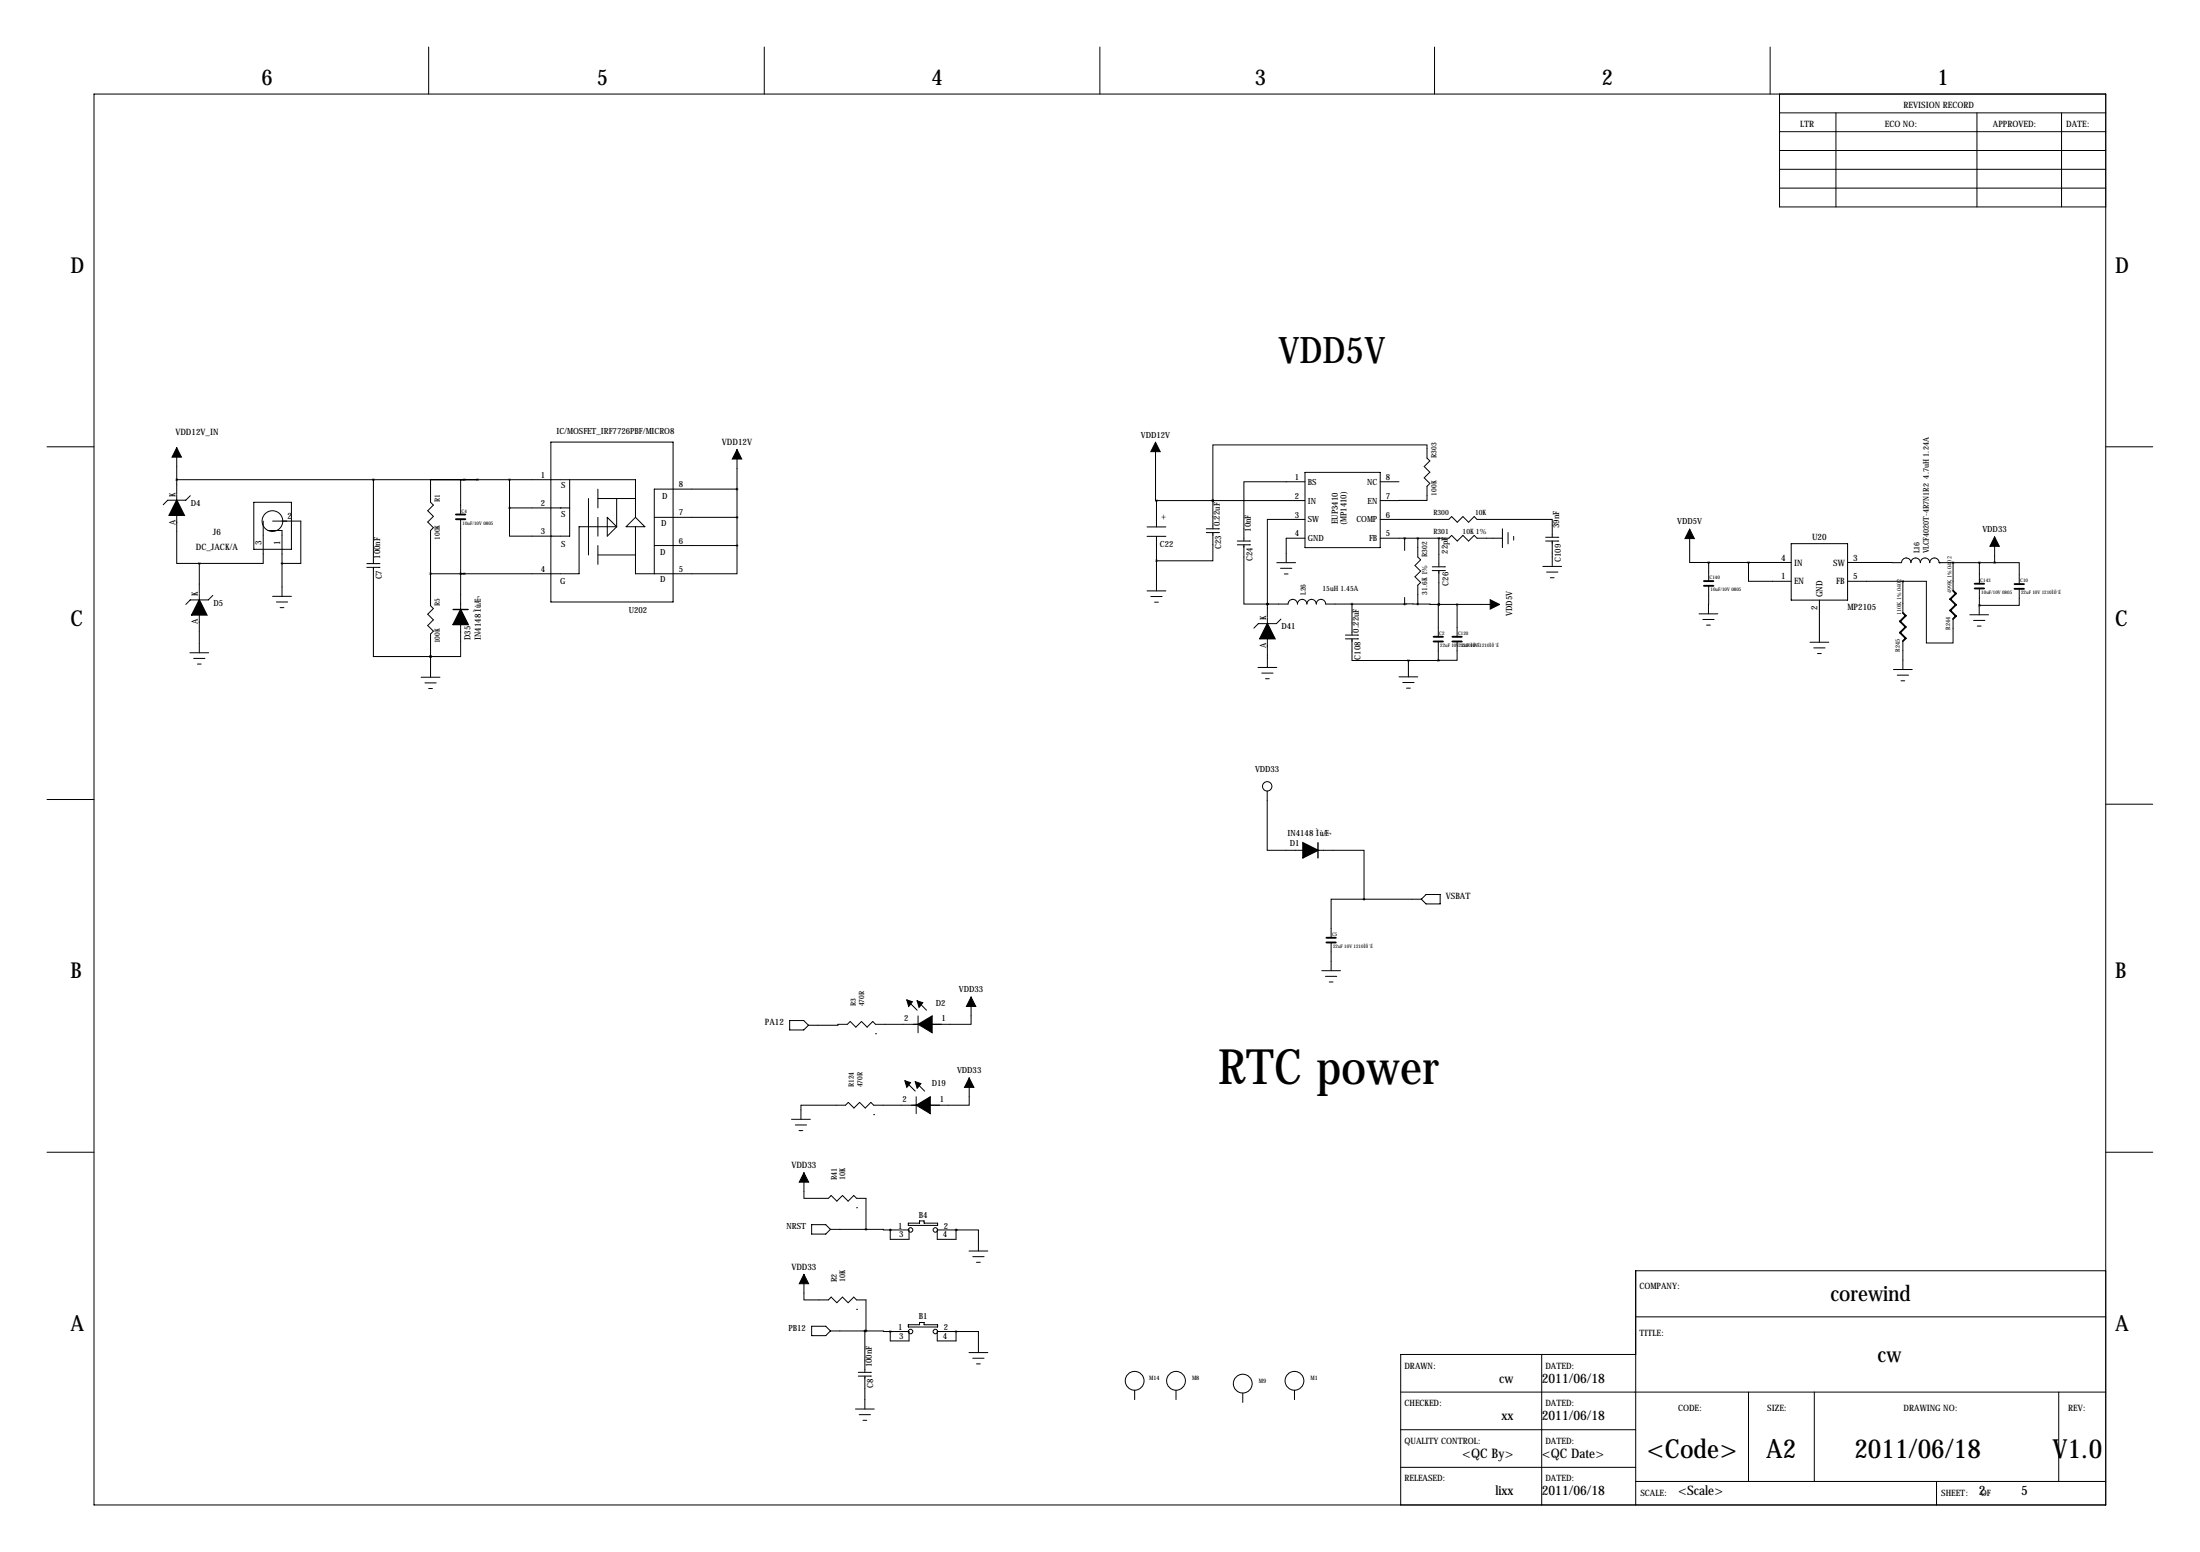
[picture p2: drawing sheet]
<svg xmlns="http://www.w3.org/2000/svg" width="594mm" height="419mm" viewBox="0 0 594 419" stroke-linecap="round" stroke-linejoin="round" font-family="sans-serif">
<g fill="none" stroke="#000" stroke-width=".27">
<path d="M115.8 12.7v12.7M206.5 12.7v12.7M297.2 12.7v12.7M387.6 12.7v12.7M478.3 12.7v12.7M25.4 25.4h543.6v381h-543.6zM480.8 25.4v30.5h88.2M480.8 30.5h88.2M480.8 35.6h88.2M496.1 30.5v25.4M534.2 30.5v25.4M557 30.5v25.4"/>
<path d="M480.8 40.6h88.2M480.8 45.7h88.2M480.8 50.8h88.2M148.8 119.4h33.1v43.2h-33.1zM312.2 119.4v15.8h.3M12.7 120.6h12.7M47.8 139.1v13h6M47.8 120.9v12.4M47.8 133.6v1.5M47.8 129.5h123.9v10.2M51.4 133.9l-1.2 1.2h-4.9l-1.2 1.2M68.6 135.6h10.1v12.7h-10.1z"/>
<path d="M100.9 129.5v22.7M124.5 138.9v-9.4h1h-9.2v6.1l.8 .8-1.5 1.5 1.5 1.5-1.5 1.6 1.5 1.5-.8 .8v20.3l.8 .7-1.5 1.6 1.5 1.5-1.5 1.5 1.5 1.5-.8 .8v11.7M137.7 137.2h16.2M137.7 129.5v7.7M151.4 137.2h.1M153.9 129.5v15.3h-16.2v-7.6M159 134.6v15.3M161.5 132.1v5.1M161.5 139.7v5.1M161.5 134.6h10.2M164.1 139.7l2.5 2.5-2.5 2.6zM166.6 134.6v7.6"/>
<path d="M171.7 139.7l2.5 2.5h-5zM176.8 139.7h22.3M199.1 132.1h-22.3v22.8M199.1 121.4v25.9M312.5 135.2v7.1M312.5 135.2h40.1M327.7 135.2v-15.1h57.9v3.6l.7 .8-1.5 1.5 1.5 1.5-1.5 1.5 1.5 1.6-.7 .7v3.8l-12.7 .1M327.7 135.2h.1M327.7 135.2v7.6M352.6 130.1h-16.5v16M352.6 127.6h20.3v20.3h-20.3zM372.9 130.1h5.1"/>
<path d="M569 120.6h12.7M53.8 152.1v8.2M71.1 140.7v11.4h-17.3M72.4 143.3h3.8v17.7M73.7 140.7h7.6v11.4h-5.1M99.1 153.2h3.6M99.1 152.2h3.6M100.9 153.2v24.1h15.4M124.5 154.9v9.7M124.5 140.2v14.7h1M148.8 144.8h.1M161.5 147.3v5.1"/>
<path d="M161.5 149.9h10.2M166.6 142.2h-10.1v12.7h-40.2M171.7 142.2v12.7h27.4v-7.6M176.8 147.3h22.3M309.9 142.3h5.1M309.9 144.8h5.1M309.9 159.6h5.1M312.5 144.8v14.8M325.9 143.8h3.6M325.9 142.8h3.6M327.7 143.8v7.6h-15.2M334.3 147.1h3.6"/>
<path d="M334.3 146.1h3.6M336.1 147.1v16h6.3M345 151.9h5.1M346 153.5h3M347 155h1M352.6 140.3h-10.2v22.8M352.6 145.3h-5.1v6.6M372.9 140.3h18.6l.7-.8 1.6 1.5 1.5-1.5 1.5 1.5 1.5-1.5 .8 .8h20.3v4.8M372.9 145.3h18.6l.7-.7 1.6 1.5 1.5-1.5 1.5 1.5 1.5-1.5 .8 .7h6.8M379.5 145.3v3.3M383.1 145.3v5.1l.7 .8-1.5 1.5 1.5 1.5-1.5 1.6 1.5 1.5-.7 .7v5.1M387 154.1h3.6"/>
<path d="M387 153.1h3.6M388.8 145.3v7.8M388.8 154.1v9.1M405.9 142.8v5.1M407.5 143.8v3.1M409 144.8v1M416.9 153h5M417.6 146.1h3.6M417.6 145.1h3.6M417.9 154.5h3M418.9 156h1M419.4 146.1v6.9"/>
<path d="M456.5 142.9v9h5.2M461.7 158.2l-.1 7.6M461.7 151.9h22.3M461.7 151.9v5M472.4 151.9v5.1h11.6M484 146.8h15.2v15.3h-15.2zM499.2 151.9h14.6a1.27 1.27 0 0 1 1.3-1.2 1.27 1.27 0 0 1 1.2 1.2 1.27 1.27 0 0 1 1.3-1.2 1.27 1.27 0 0 1 1.3 1.2 1.27 1.27 0 0 1 1.2-1.2 1.27 1.27 0 0 1 1.3 1.2 1.27 1.27 0 0 1 1.3-1.2 1.27 1.27 0 0 1 1.3 1.2M499.2 157h14.9M514.1 157h6.4v16.6h7.2v-6.5M514.1 157v8.5M524 151.9h.1M524 151.9h14.9"/>
<path d="M527.7 151.9v7.6M534.8 151.9v5.7M534.8 158.9v4.6M538.9 151.9h6.7v5.8M538.9 145v6.9M545.6 159v4.5h-10.8M51.3 176.3h5.1M52.3 177.8h3.1M53.3 179.3h1.1M53.8 160.5v1.5M53.8 166.1v10.2M57.5 160.8l-1.2 1.2h-4.9l-1.2 1.2"/>
<path d="M73.7 161h5M74.7 162.6h3M75.7 164.1h1M116.3 177.3h.1M124.5 168.7v8.6h-8.2M310.9 161.1h3.1M312 162.6h1M342.4 163.1h5.6a1.27 1.27 0 0 1 1.3-1.3 1.27 1.27 0 0 1 1.3 1.3 1.27 1.27 0 0 1 1.2-1.3 1.27 1.27 0 0 1 1.3 1.3 1.27 1.27 0 0 1 1.3-1.3 1.27 1.27 0 0 1 1.3 1.3 1.27 1.27 0 0 1 1.2-1.3 1.27 1.27 0 0 1 1.3 1.3h21.3M342.4 163.1h.1M342.4 163.1v3.6M342.4 166.9v1.5M342.4 172.5v7.7"/>
<path d="M346.1 167.2l-1.2 1.2h-4.9l-1.2 1.2M363.5 172.5h3.6M363.5 171.5h3.6M365.3 172.5v5.9h15.2M365.3 163.1v8.4M379.5 163.1h3.6M379.5 161.3v1.8M380.5 178.4v4.4M380.5 178.4h8.1M383.1 163.1l5.7 .1M388.6 173.2v5.2M388.8 163.2h.1"/>
<path d="M388.8 163.2h-.2v8.8M388.8 163.2h16.4M393.7 173.2v5.1l-5.1 .1M393.7 163.2v8.8M459.1 165.8h5.1M460.1 167.3h3M461.1 168.8h1M489.1 173.4h5M490.1 175h3M491.1 176.5h1M491.6 162.1v11.3M514.1 173.1v7.7"/>
<path d="M532.2 166h5.1M533.2 167.5h3.1M534.3 169.1h1M534.8 163.5v2.5M113.8 182.9h5.1M114.8 184.4h3.1M115.8 185.9h1M339.9 180.2h5.1M340.9 181.8h3.1M341.9 183.3h1.1M378 182.8h5.1M379 184.3h3.1"/>
<path d="M380 185.8h1.1M511.6 180.8h5.1M512.6 182.3h3.1M513.6 183.8h1.1M12.7 215.9h12.7M342.4 213.6v16h9.6M569 217.2h12.7M356.1 229.6h12.5v13.2M359.7 254.5v7.6M368.6 242.8h-8.9v10.4M368.6 242.8h15.4M385.3 241.6h3.8v2.5h-3.8l-1.3-1.3z"/>
<path d="M213.4 275.6h3.8l1.2 1.3-1.2 1.2h-3.8zM236.6 279.1h.1M245.3 270.3l2.5 2.5M247.8 270.3l2.5 2.5M248.1 274.3v4.6M262.4 269.2v7.4h-25.8l-.8-.8-1.5 1.6-1.5-1.6-1.6 1.6-1.5-1.6-.7 .8h-2.6v.3h-8M357.1 262.1h5.1M358.1 263.7h3.1M359.2 265.2h1M244.8 292.1l2.5 2.5M247.3 292.1l2.5 2.5M247.5 296.2v4.5"/>
<path d="M261.9 291.1v7.3h-25.8l-.8-.7-1.5 1.5-1.5-1.5-1.6 1.5-1.5-1.5-.8 .7h-12v3.9M12.7 311.1h12.7M213.9 302.3h5M214.9 303.8h3M215.9 305.3h1M217.2 316.7v6.9h6.6l.8-.8 1.5 1.6 1.5-1.6 1.6 1.6 1.5-1.6 .7 .8h2.6v8.4M236.1 301h.1M569 311.1h12.7M219.3 330.7h3.8l1.3 1.3-1.3 1.2h-3.8zM224.4 332h9.6M231.4 326.1h.1M234 332l6.5 .1"/>
<path d="M240.5 332.1h.1M240.5 332.1h5.1v2.6h-5.1zM245.4 330.3h3.1v-.6h1.2v.6h3.6v.6h-7.9zM253.2 332.1h5.1v2.6h-5.1zM258.3 332.1h.1M258.3 332.1h6.1v5.7M261.8 337.8h5.1M262.8 339.3h3.1M217.2 344.1v6.9h6.6l.8-.7 1.5 1.5 1.5-1.5 1.6 1.5 1.5-1.5 .7 .7h2.6v8.4M219.3 358.1h3.8l1.3 1.3-1.3 1.3h-3.8zM224.4 359.4h9.3M231.4 353.6h.1"/>
<path d="M233.7 359.4h.3M233.7 359.4v11.2M234 359.4l6.5 .2M240.5 359.6h.1M240.5 359.6h5.1v2.5h-5.1zM245.4 357.7h3.1v-.6h1.2v.6h3.6v.6h-7.9zM253.2 359.6h5.1v2.5h-5.1zM258.3 359.6h.1M258.3 359.6h6.1v5.7M263.9 340.9h1M442 355.6h127M569 343.2h-127v63.2"/>
<path d="M231.9 371.6h3.6M231.9 370.6h3.6M233.7 371.6v8.9M261.8 365.3h5.1M262.8 366.8h3.1M263.9 368.3h1M306.6 375.4v2.6M317.8 375.4v2.6M335.8 376.2v2.5M349.8 375.4v2.6M378.5 375.9h190.5M416.6 365.8v40.6"/>
<path d="M442 365.8h-63.5v40.6M472.4 375.9v24.1M490.2 375.9v24.1M556.3 375.9v24.1M231.1 380.5h5.1M232.2 382h3M233.2 383.5h1M378.5 386.1h63.5M378.5 396.2h63.5M442 400h127M523.2 400v6.4"/>
<circle cx="73.6" cy="140.7" r="2.79"/>
<circle cx="342.4" cy="212.3" r="1.27"/>
<circle cx="246" cy="332.1" r=".61"/>
<circle cx="252.7" cy="332.1" r=".61"/>
<circle cx="246" cy="359.6" r=".61"/>
<circle cx="252.7" cy="359.6" r=".61"/>
<circle cx="306.6" cy="372.9" r="2.54"/>
<circle cx="317.8" cy="372.9" r="2.54"/>
<circle cx="335.8" cy="373.6" r="2.54"/>
<circle cx="349.8" cy="372.9" r="2.54"/>
</g>
<g fill="#000" stroke="#000" stroke-width=".27">
<path d="M312.2 119.4l1.3 2.6h-2.6zM47.8 120.9l1.2 2.5h-2.5zM199.1 121.4l1.3 2.6h-2.5zM456.5 142.9l1.3 2.5h-2.5zM538.9 145l1.3 2.5h-2.5zM402.6 162l2.6 1.2-2.6 1.3zM245 270l1.5 .5-1 1.3zM247.8 270.3l1.5 .5-1 1.2zM248.1 276.6h3.8v2.3zM248.1 276.6l3.8-2.3v2.3zM262.4 269.2l1.3 2.6h-2.6zM244.5 291.8l1.5 .6-1 1.2z"/>
<path d="M247.3 292.1l1.5 .5-1 1.3zM247.5 298.4h3.9v2.3zM247.5 298.4l3.9-2.2v2.2zM261.9 291.1l1.2 2.5h-2.5zM217.2 316.7l1.3 2.5h-2.5zM217.2 344.1l1.3 2.6h-2.5z"/>
</g>
<path d="M47.8 135.1l2 4h-4.1zM53.8 162l2.1 4.1h-4.1zM124.5 164.6l2 4.1h-4.1zM342.4 168.4l2.1 4.1h-4.1zM352 227.6l4.1 2-4.1 2z" fill="#000" stroke="#000" stroke-width=".38"/>
<g fill="none" stroke="#000" stroke-width=".51">
<path d="M123.2 138.9h2.5M123.2 140.2h2.5M460.4 158.2h2.5M460.4 156.9h2.5M527.7 159.5l.8 .8-1.6 1.5 1.6 1.5-1.6 1.5 1.6 1.6-.8 .7M533.6 158.9h2.5M533.6 157.6h2.5M544.3 159h2.6M544.3 157.7h2.6M387.3 173.2h2.6M387.3 172h2.6M392.4 173.2h2.6"/>
<path d="M392.4 172h2.6M514.1 165.5l.8 .8-1.5 1.5 1.5 1.5-1.5 1.5 1.5 1.6-.8 .7M358.4 254.5h2.5M358.4 253.2h2.5"/>
</g>
<path d="M122.4 164.6h4.1M356.1 227.6v4" fill="none" stroke="#000" stroke-width=".38"/>
<path d="M240.5 332.1a.05 .05 0 0 0 .1 0 .05 .05 0 0 0-.1 0zM342.4 163.1a.05 .05 0 0 0 .1 0 .05 .05 0 0 0-.1 0zM342.4 163.1a.05 .05 0 0 0 .1 0 .05 .05 0 0 0-.1 0zM312.4 151.4a.05 .05 0 0 0 .1 0 .05 .05 0 0 0-.1 0zM312.4 135.2a.05 .05 0 0 0 .1 0 .05 .05 0 0 0-.1 0zM380.5 178.4a.05 .05 0 0 0 .1 0 .05 .05 0 0 0-.1 0zM388.7 145.3a.05 .05 0 0 0 .1 0 .05 .05 0 0 0-.1 0zM388.7 163.2a.05 .05 0 0 0 .1 0 .05 .05 0 0 0-.1 0zM47.7 129.5a.05 .05 0 0 0 .1 0 .05 .05 0 0 0-.1 0zM53.8 152.1a.05 .05 0 0 0 .1 0 .05 .05 0 0 0-.1 0zM461.6 151.9a.05 .05 0 0 0 .1 0 .05 .05 0 0 0-.1 0zM514.1 157a.05 .05 0 0 0 .1 0 .05 .05 0 0 0-.1 0zM472.4 151.9a.05 .05 0 0 0 .1 0 .05 .05 0 0 0-.1 0zM388.7 163.2a.05 .05 0 0 0 .1 0 .05 .05 0 0 0-.1 0zM129 129.5a.05 .05 0 0 0 .1 0 .05 .05 0 0 0-.1 0zM137.6 129.5a.05 .05 0 0 0 .1 0 .05 .05 0 0 0-.1 0zM137.6 137.2a.05 .05 0 0 0 .1 0 .05 .05 0 0 0-.1 0zM199.1 139.7a.05 .05 0 0 0 .1 0 .05 .05 0 0 0-.1 0zM199.1 147.3a.05 .05 0 0 0 .1 0 .05 .05 0 0 0-.1 0zM199.1 132.1a.05 .05 0 0 0 .1 0 .05 .05 0 0 0-.1 0zM368.5 242.8a.05 .05 0 0 0 .1 0 .05 .05 0 0 0-.1 0zM116.3 154.9a.05 .05 0 0 0 .1 0 .05 .05 0 0 0-.1 0zM116.3 177.3a.05 .05 0 0 0 .1 0 .05 .05 0 0 0-.1 0zM124.4 154.9a.05 .05 0 0 0 .1 0 .05 .05 0 0 0-.1 0zM116.3 177.3a.05 .05 0 0 0 .1 0 .05 .05 0 0 0-.1 0zM240.5 359.6a.05 .05 0 0 0 .1 0 .05 .05 0 0 0-.1 0zM538.9 151.9a.05 .05 0 0 0 .1 0 .05 .05 0 0 0-.1 0z" fill="#000" stroke="#000" stroke-width=".63"/>
<text font-size="13.2" x="329.2" y="292.6">RTC power</text>
<text font-size="9.9" x="345.4" y="98">VDD5V</text>
<g font-size="7.1">
<text x="445" y="393.7">&lt;Code&gt;</text>
<text x="477.3" y="393.7">A2</text>
<text x="501" y="393.7">2011/06/18</text>
<text x="554.6" y="393.7">V1.0</text>
</g>
<g font-size="5.9">
<text x="70.6" y="22.9">6</text>
<text x="161.3" y="22.9">5</text>
<text x="251.7" y="22.9">4</text>
<text x="339.1" y="22.9">3</text>
<text x="432.8" y="22.9">2</text>
<text x="523.5" y="22.9">1</text>
<text x="19" y="73.7">D</text>
<text x="571.5" y="73.7">D</text>
<text x="19" y="168.9">C</text>
<text x="571.5" y="168.9">C</text>
<text x="19" y="264.2">B</text>
<text x="571.5" y="264.2">B</text>
<text x="494.6" y="351.3">corewind</text>
<text x="19" y="359.4">A</text>
<text x="571.5" y="359.4">A</text>
<text x="507.3" y="367.8">cw</text>
</g>
<g font-size="3.6">
<text x="405.1" y="373.4">cw</text>
<text x="416.6" y="373.4">2011/06/18</text>
<text x="405.7" y="383.5">xx</text>
<text x="416.6" y="383.5">2011/06/18</text>
<text x="395.1" y="393.7">&lt;QC By&gt;</text>
<text x="416.6" y="393.7">&lt;QC Date&gt;</text>
<text x="404.1" y="403.8">lixx</text>
<text x="416.6" y="403.8">2011/06/18</text>
<text x="453.4" y="403.8">&lt;Scale&gt;</text>
<text x="534.7" y="403.8">2</text>
<text x="546.1" y="403.8">5</text>
</g>
<g font-size="2.4">
<text x="514.4" y="29.2">REVISION RECORD</text>
<text x="486.4" y="34.3">LTR</text>
<text x="509.3" y="34.3">ECO NO:</text>
<text x="538.5" y="34.3">APPROVED:</text>
<text x="558.3" y="34.3">DATE:</text>
<text x="47.4" y="117.6">VDD12V_IN</text>
<text x="195.1" y="120.1">VDD12V</text>
<text x="77.7" y="140.2">2</text>
<text x="52.9" y="148.6">DC_JACK/A</text>
<text x="57.5" y="144.4">J6</text>
<text x="70.6" y="147.3" transform="rotate(-90 70.6 147.3)">3</text>
<text x="75.7" y="147.3" transform="rotate(-90 75.7 147.3)">1</text>
<text x="489.6" y="145.8">U20</text>
<text x="481.2" y="151.4">4</text>
<text x="484.7" y="152.7">IN</text>
<text x="495.3" y="152.7">SW</text>
<text x="500.7" y="151.4">3</text>
<text x="481.2" y="156.5">1</text>
<text x="484.7" y="157.8">EN</text>
<text x="492.4" y="161.3" transform="rotate(-90 492.4 161.3)">GND</text>
<text x="496.1" y="157.8">FB</text>
<text x="500.7" y="156.5">5</text>
<text x="491.1" y="164.8" transform="rotate(-90 491.1 164.8)">2</text>
<text x="499.2" y="164.7">MP2105</text>
<text x="390.7" y="242.8">VSBAT</text>
<text x="206.7" y="276.9">PA12</text>
<text x="213.8" y="315.4">VDD33</text>
<text x="213.8" y="342.8">VDD33</text>
<text x="443" y="348">COMPANY:</text>
<text x="443" y="360.7">TITLE:</text>
<text x="379.5" y="369.6">DRAWN:</text>
<text x="417.6" y="369.6">DATED:</text>
<text x="379.5" y="379.7">CHECKED:</text>
<text x="417.6" y="379.7">DATED:</text>
<text x="453.4" y="381">CODE:</text>
<text x="477.5" y="381">SIZE:</text>
<text x="514.4" y="381">DRAWING NO:</text>
<text x="558.8" y="381">REV:</text>
<text x="379.5" y="389.9">QUALITY CONTROL:</text>
<text x="417.6" y="389.9">DATED:</text>
<text x="379.5" y="400">RELEASED:</text>
<text x="417.6" y="400">DATED:</text>
<text x="443.2" y="403.9">SCALE:</text>
<text x="524.5" y="403.9">SHEET:</text>
<text x="535.2" y="403.9">OF</text>
</g>
<g font-size="2.3">
<text x="150.4" y="117.1">IC/MOSFET_IRF7726PBF/MICRO8</text>
<text x="308.3" y="118.2">VDD12V</text>
<text x="146.1" y="129">1</text>
<text x="151.6" y="131.9">S</text>
<text x="183.4" y="131.6">8</text>
<text x="349.9" y="129.6">1</text>
<text x="353.4" y="130.9">BS</text>
<text x="369.4" y="130.9">NC</text>
<text x="374.4" y="129.6">8</text>
<text x="47.4" y="134.1" transform="rotate(-90 47.4 134.1)">K</text>
<text x="51.6" y="136.6">D4</text>
<text x="146.1" y="136.7">2</text>
<text x="178.9" y="134.7">D</text>
<text x="349.9" y="134.7">2</text>
<text x="353.4" y="136">IN</text>
<text x="369.5" y="136">EN</text>
<text x="374.4" y="134.7">7</text>
<text x="47.4" y="141.7" transform="rotate(-90 47.4 141.7)">A</text>
<text x="151.6" y="139.7">S</text>
<text x="178.6" y="142">D</text>
<text x="183.4" y="139.2">7</text>
<text x="315" y="140.3" transform="rotate(-90 315 140.3)">+</text>
<text x="329.6" y="142.1" transform="rotate(-90 329.6 142.1)">0.22uF</text>
<text x="338" y="143.6" transform="rotate(-90 338 143.6)">10nF</text>
<text x="349.9" y="139.8">3</text>
<text x="353.4" y="141.1">SW</text>
<text x="361.5" y="141.5" transform="rotate(-90 361.5 141.5)">EUP3410</text>
<text x="363.8" y="141.8" transform="rotate(-90 363.8 141.8)">(MP1410)</text>
<text x="366.5" y="141.1">COMP</text>
<text x="374.4" y="139.8">6</text>
<text x="421.3" y="142.6" transform="rotate(-90 421.3 142.6)">39nF</text>
<text x="453.2" y="141.6">VDD5V</text>
<text x="535.6" y="143.7">VDD33</text>
<text x="146.1" y="144.3">3</text>
<text x="151.6" y="147.6">S</text>
<text x="178.4" y="149.9">D</text>
<text x="183.4" y="146.8">6</text>
<text x="313.4" y="147.6">C22</text>
<text x="330" y="148.3" transform="rotate(-90 330 148.3)">C23</text>
<text x="349.9" y="144.8">4</text>
<text x="353.4" y="146.1">GND</text>
<text x="369.9" y="146.1">FB</text>
<text x="374.4" y="144.8">5</text>
<text x="391.2" y="149.5" transform="rotate(-90 391.2 149.5)">22pF</text>
<text x="102.8" y="150.9" transform="rotate(-90 102.8 150.9)">100nF</text>
<text x="146.1" y="154.4">4</text>
<text x="183.4" y="154.4">5</text>
<text x="338.4" y="151.6" transform="rotate(-90 338.4 151.6)">C24</text>
<text x="421.7" y="151.7" transform="rotate(-90 421.7 151.7)">C109</text>
<text x="53.5" y="161" transform="rotate(-90 53.5 161)">K</text>
<text x="103.2" y="156.5" transform="rotate(-90 103.2 156.5)">C7</text>
<text x="151.4" y="157.8">G</text>
<text x="178.4" y="157.3">D</text>
<text x="391.4" y="158.2" transform="rotate(-90 391.4 158.2)">C26</text>
<text x="57.7" y="163.5">D5</text>
<text x="169.9" y="165.5">U202</text>
<text x="342.1" y="167.4" transform="rotate(-90 342.1 167.4)">K</text>
<text x="408.6" y="166.3" transform="rotate(-90 408.6 166.3)">VDD5V</text>
<text x="53.5" y="168.6" transform="rotate(-90 53.5 168.6)">A</text>
<text x="127.1" y="172.8" transform="rotate(-90 127.1 172.8)">D35</text>
<text x="129.9" y="172.8" transform="rotate(-90 129.9 172.8)">IN4148 ÌùÆ¬</text>
<text x="346.3" y="169.9">D41</text>
<text x="367.2" y="170.8" transform="rotate(-90 367.2 170.8)">0.22uF</text>
<text x="342.1" y="175" transform="rotate(-90 342.1 175)">A</text>
<text x="367.6" y="178.2" transform="rotate(-90 367.6 178.2)">C108</text>
<text x="339.1" y="208.5">VDD33</text>
<text x="347.9" y="225.8">IN4148 ÌùÆ¬</text>
<text x="348.5" y="228.6">D1</text>
<text x="259.1" y="268">VDD33</text>
<text x="244.3" y="275.8">2</text>
<text x="252.8" y="271.5">D2</text>
<text x="254.4" y="275.8">1</text>
<text x="251.7" y="293.4">D19</text>
<text x="258.6" y="289.8">VDD33</text>
<text x="243.8" y="297.7">2</text>
<text x="253.9" y="297.7">1</text>
<text x="248.2" y="328.8">B4</text>
<text x="212.5" y="332">NRST</text>
<text x="242.7" y="331.8">1</text>
<text x="242.9" y="334.2">3</text>
<text x="254.8" y="334.2">4</text>
<text x="255" y="331.8">2</text>
<text x="213" y="359.4">PB12</text>
<text x="242.7" y="359.2">1</text>
<text x="248.2" y="356.3">B1</text>
<text x="255" y="359.2">2</text>
<text x="242.9" y="361.6">3</text>
<text x="254.8" y="361.6">4</text>
<text x="235.5" y="369.3" transform="rotate(-90 235.5 369.3)">100nF</text>
<text x="236" y="374.9" transform="rotate(-90 236 374.9)">C8</text>
</g>
<g font-size="2.1">
<text x="518.6" y="149.4" transform="rotate(-90 518.6 149.4)">L16</text>
<text x="521.2" y="149.4" transform="rotate(-90 521.2 149.4)">VLCF4020T-4R7N1R2 4.7uH 1.24A</text>
<text x="226.1" y="318.8" transform="rotate(-90 226.1 318.8)">R41</text>
<text x="228.4" y="318.8" transform="rotate(-90 228.4 318.8)">10K</text>
<text x="226.1" y="346.2" transform="rotate(-90 226.1 346.2)">R2</text>
<text x="228.4" y="346.2" transform="rotate(-90 228.4 346.2)">10K</text>
</g>
<g font-size="2">
<text x="388.1" y="123.7" transform="rotate(-90 388.1 123.7)">R303</text>
<text x="118.9" y="135.6" transform="rotate(-90 118.9 135.6)">R1</text>
<text x="388.1" y="133.9" transform="rotate(-90 388.1 133.9)">100K</text>
<text x="387.3" y="139.1">R300</text>
<text x="398.6" y="139.1">10K</text>
<text x="118.9" y="145.8" transform="rotate(-90 118.9 145.8)">100K</text>
<text x="387.3" y="144.2">R301</text>
<text x="395.2" y="144.2">10K 1%</text>
<text x="385.6" y="150.4" transform="rotate(-90 385.6 150.4)">R302</text>
<text x="352.9" y="160.6" transform="rotate(-90 352.9 160.6)">L26</text>
<text x="357.3" y="159.6">15uH 1.45A</text>
<text x="385.6" y="160.6" transform="rotate(-90 385.6 160.6)">31.6K 1%</text>
<text x="118.9" y="163.6" transform="rotate(-90 118.9 163.6)">R5</text>
<text x="118.9" y="173.7" transform="rotate(-90 118.9 173.7)">100K</text>
<text x="231.2" y="271.8" transform="rotate(-90 231.2 271.8)">R3</text>
<text x="233.5" y="271.8" transform="rotate(-90 233.5 271.8)">470R</text>
<text x="230.7" y="293.6" transform="rotate(-90 230.7 293.6)">R124</text>
<text x="233" y="293.6" transform="rotate(-90 233 293.6)">470R</text>
</g>
<g font-size="1.6">
<text x="527.3" y="160.2" transform="rotate(-90 527.3 160.2)">499K 1% 0402</text>
<text x="513.7" y="166.2" transform="rotate(-90 513.7 166.2)">110K 1% 0402</text>
<text x="526.9" y="170" transform="rotate(-90 526.9 170)">R244</text>
<text x="513.4" y="176" transform="rotate(-90 513.4 176)">R245</text>
<text x="310.5" y="372.6">M14</text>
<text x="322.1" y="372.6">M8</text>
<text x="340.1" y="373.4">M9</text>
<text x="354.1" y="372.6">M1</text>
</g>
<g font-size="1.3">
<text x="124.7" y="138.4">C4</text>
<text x="125" y="141.6">10uF/10V 0805</text>
<text x="461.9" y="156.4">C140</text>
<text x="462.2" y="159.6">10uF/10V 0805</text>
<text x="535.1" y="157.1">C143</text>
<text x="535.3" y="160.3">10uF/10V 0805</text>
<text x="545.8" y="157.2">C10</text>
<text x="546.1" y="160.4">22uF 10V 1210ÌÕ´É</text>
<text x="388.9" y="171.4">C2</text>
<text x="394" y="171.4">C120</text>
<text x="389.1" y="174.7">22uF 10V 1210ÌÕ´É</text>
<text x="394.2" y="174.7">22uF 10V 1210ÌÕ´É</text>
<text x="359.9" y="252.7">C5</text>
<text x="360.2" y="255.9">22uF 10V 1210ÌÕ´É</text>
</g>
</svg>
